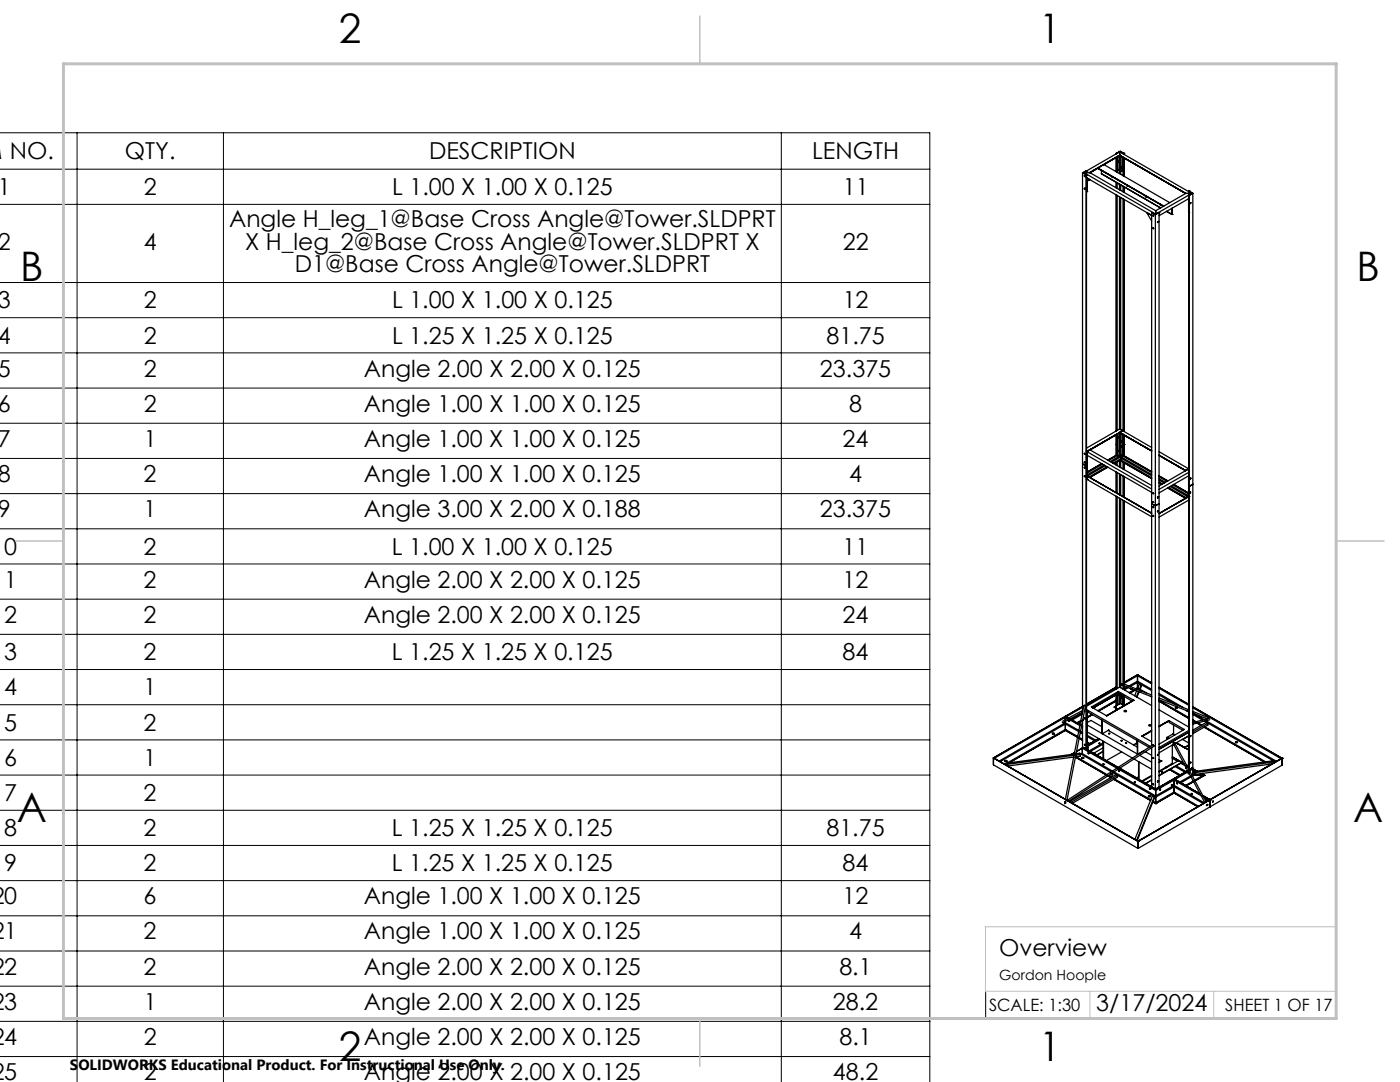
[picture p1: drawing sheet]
<svg xmlns="http://www.w3.org/2000/svg" width="279mm" height="216mm" viewBox="0 0 279 216" stroke-linecap="round" stroke-linejoin="round" font-family="sans-serif">
<g fill="none" stroke="#000" stroke-width=".25">
<path d="M216 34.5v107.6M216 34.5l.8 .4M216.3 34.4l14.3 8.3M216.3 34.4h1.2M216.4 37.6l.1 .2zM216.5 35.1h.1M216.5 35.1l.1 .1M216.5 37.6h.1M216.5 37.6l.1 .1M216.8 34.1h.1M216.8 34.9h.1M216.8 34h.1"/>
<path d="M216.8 34v.1M216.8 34.1l-.5 .3 .5 .5M216.8 34.9v114.6M216.8 34l-.8 .5M216.8 38.2h.1M216.9 38.2h.1M216.9 35.5v2.7M216.9 35.5l12.9 7.5-1-.6 1 1.7M216.9 35.5l.6 .3M216.9 36.2l.6-.4zM216.9 36.2v2M217.5 34.4l13.1 7.7"/>
<path d="M219.1 33.5l13.1 7.6M219.8 34.6l11.8 6.9M219.8 34v.6M220.3 32.8l13.1 7.6M221.9 35.2l.1 .2v-.1M222.8 30.6h.1M222.8 30.6l.8-.4 .7 .4M222.8 30.6v.1M222.8 31.4v2.9M222.8 36.4v1.1M222.8 38.9v47.1M222.8 34.1h.2"/>
<path d="M222.8 34.1h.1M222.8 31.4v2.7M223 34.1v.3M223 36.5v1.1M223 39v46.9M223 31.3l-.1 .1M223 31.3v2.8M223.2 32.2l-.1 .1zM223.3 31.2h.3M223.3 33.9h.3M223.3 31.2l-.3 .1M223.3 31.2v2.7"/>
<path d="M223.3 33.9l-.3 .2M223.4 39.3v46.3l-6.6 3.8M223.4 33.9v.7M223.4 36.8v1.1M223.4 31h.1M223.4 31l13.2 7.6M223.4 31l-5.9 3.5 1.5-.9 13.2 7.6M223.4 30.3v.7M223.4 30.3l14.4 8.3M223.4 30.3l-7.1 4.1M223.4 31l-5.9 3.4M223.6 31.2l.3 .1"/>
<path d="M223.6 33.9l.3 .2M223.6 31.2v2.7M223.7 30.3l-.9 .3M223.7 33.4l.1 .2zM223.7 30.3l.4 .3M223.7 30.3v.1M223.7 33.9v.9M223.7 36.9v1.1M223.7 39.4v46.3M223.7 33.4l.1 .1M223.9 31.3l.1 .1M223.9 34.1h.1"/>
<path d="M223.9 31.3v2.8M224 34.1h.1M224 31.4v2.7M224.1 30.6h.2M224.1 30.6v.1M224.1 31.4v3.7M224.1 37.2v1.1M224.1 39.7v46.3M224.3 30.6h.1M224.3 30.6v.2M224.3 31.5v3.6M224.3 37.3v1.1"/>
<path d="M224.3 39.8v46.3M224.9 36.9v.3h.2l-.1-.2M225 37l.1 .1M228.6 39.1l.1 .2 .1-.1M228.7 39.1l.1 .2M236.6 38.6h1.2M236.6 38.6l-6 3.5M237.2 39.7v2.7M237.3 38.2v.1M237.3 38.9v114.7M237.3 39h.1M237.3 38.1v.1l.5 .3"/>
<path d="M237.3 38.1h.1M237.3 38.1l.8 .5M237.8 38.5l-.5 .5M237.8 38.5v.1M237.8 38.6l-7.2 4.1M238.1 38.6l-.8 .4M238.1 38.6v114.5l-.8 .5M229.8 42.4h.1M229.8 42.4l.7 .4 .8-.4M229.8 42.4v106.4M229.8 42.4l.8 .5M230.2 42.9v.2"/>
<path d="M230.2 45.5v.1M230.6 42.9v114.5M230.6 42.1v.6M231.1 44.2l-.1 .1M231.1 44.2h.1M231.3 42.4h.1M231.3 42.4l-.7 .5M231.3 42.4v114.6l-.7 .4M231.6 40.8l.1 .2v-.1M232.8 42.2l1.1 .6M232.8 42.2l1 .5M233.8 42.7l.1 .1"/>
<path d="M233.8 41.6v1.1M233.9 42.8h.1M233.9 41.5v1.3M237.2 42.4h.1M237.2 42.4l.1-2.8-6 3.4M237.3 42.4h-.1M237.6 40.5h.1M237.6 40.5l-.1 .1M216 92.6l.8 .4M216.4 95l.2 .1zM216.4 93.2l.2 .2zM216.5 90.5l.1 .1"/>
<path d="M216.5 92.2l.1 .2M216.5 93.2h.1M216.5 93.2l.1 .2M216.5 95h.1M216.5 95l.1 .1M216.5 92.2h.1M216.8 93h.1M216.8 95.6h.1M216.8 90.1h.1M216.9 95.6h.1M216.9 90.1h.1M216.9 94.9h.1"/>
<path d="M216.9 94.9l12.9 7.5M216.9 90.1v5.5M216.9 90.1l.6-.4 12.3 7.2M216.9 90.1l12.9 7.5M216.9 90.8l12.9 7.4M216.9 95.6l12.9 7.5M216.9 90.8v4.1M219.9 92.5l-3 1.7M220 92.6l-3.1 1.8M220.3 92.8l-3.4 2M220.6 92.9l-3.6 2.1M220.9 93.1l-3.6 2.1"/>
<path d="M221.1 93.2l-3.6 2M222.8 88.7h.1M222.8 86.7v4.1M222.8 92.2v.6M222.8 94.2v4.1M222.8 99v38.5M222.8 90.8l.2 .1M222.8 90.8h.1M222.8 90.8l-1.7 1M223 92.1v.8M223 94.3v4.1M223 99.1v38.3"/>
<path d="M223 90.9l.3 .2M223 86.6v4.3M223 90.9l-1.8 1M223.2 87.1l.1 .1-.2 .1zM223.2 87.1l-.1 .2M223.2 89.9l-.1 .2M223.3 91.1l.3 .1M223.3 86.4v4.7M223.3 91.1l-1.8 1M223.4 99.4v37.7l-6.6 3.8M223.4 91.9v1.3M223.4 94.6v4.1"/>
<path d="M223.4 86.3h.1M223.4 86.3l.1 .1M223.4 91.8h.1M223.4 86.3l6.4 3.7-5.8-3.4M223.4 91.8l-1.1 .7M223.4 91.8l6.4 3.7M223.5 86.3l-6 3.5M223.5 85.6l.5 .3M223.6 91.7l-.2 .1M223.6 91.7l6.2 3.6M223.6 91.2l.3 .2M223.6 86.4v4.8"/>
<path d="M223.6 91.2l-1.8 1.1M223.7 90.8l.1 .2zM223.7 89l.1 .3zM223.7 91.9v1.4M223.7 94.7v4.1M223.7 99.6v37.6M223.7 88l.1 .2zM223.7 88h.1M223.7 88l.1 .2M223.7 89h.1M223.7 89l.1 .2M223.7 90.8h.1"/>
<path d="M223.7 90.8l.1 .1M223.9 91.5l-.3 .2M223.9 91.5l5.9 3.4M223.9 86.6v4.8M223.9 91.4l-1.8 1M224 91.3l-.1 .2M224 90.9v.4M224 90.9l5.8 3.4M224 91.3l5.8 3.4M224 86.6h.1M224 88.6l.3 .1M224 90.8v.1"/>
<path d="M224 90.8h.1M224 86.7v4.1M224 85.9l-7.1 4.2M224 85.9l-.6 .4M224 85.9l5.8 3.4M224 90.8l5.8 3.3M224.1 86.7v4.1M224.1 92.2v1.4M224.1 95v4.1M224.1 99.8v37.7M224.3 88.7h.1M224.3 86.8v4.1"/>
<path d="M224.3 92.3v1.4M224.3 95.1v4.1M224.3 99.9v37.7M230.2 98.4v.1M231.1 99.2l-.1 .1M231.1 99.2h.1M231.3 90.1l5.9 3.5M231.3 96.3l.5 .4M231.3 95l1.7 1M231.3 96.2l.7 .4M231.3 95.1l1.6 1M231.3 95.8l1 .6"/>
<path d="M231.3 95.5l1.3 .7M233 97.4l3.6 2M233.2 97.3l3.5 2M233.5 97.1l3.5 2M233.8 96.9l3.4 2-.2 .2M234.1 96.8l3.1 1.7v-.1M234.2 96.7l3 1.7M236.7 99.3l-.1 .1M237 99.1l-.3 .2M237.2 99.1h.1M237.2 95v4.1M237.2 99.1l-5.9 3.3"/>
<path d="M237.2 93.6l-.6 .3-5.3-3 5.3 3M237.2 93.6h.1M237.2 94.9v4.2M237.2 99.1l-5.9 3.4M237.2 93.6l-5.9 3.4M237.2 94.9l-5.9 3.5M237.3 97h.1M237.3 94.9h-.1M237.3 99.8l-6 3.4M237.3 94.2l-6 3.4M237.5 98.2h.1v.2zM237.6 95.4h.1"/>
<path d="M237.6 95.4l-.1 .2M237.6 98.2l-.1 .2M237.6 98.2h.1M238.1 96.6l-.8 .4M229.8 100.5l.8 .4 .7-.4M230.2 100.1v.1M230.2 101.1v.1M230.2 102.8v.2M231.1 101.9l-.1 .2zM222.8 138.6v2.2M222.8 137.1l-6 3.4M222.8 139.8l-3.5 2.1"/>
<path d="M222.8 137.3l-6 3.4M222.8 138.6l-4.6 2.7M222.8 139.7l-3.7 2.1M222.8 138.5v2.3M223 138.4v2.3M223.2 138.5l-.1 .2zM223.2 138.3l-5.1 3M223.2 138v.3M223.2 138l3.1 1.7M223.2 138l-5.4 3.1 3.1 1.7M223.2 138.3l2.7 1.6M223.2 138.3l-5.1 3 4.9-2.8"/>
<path d="M223.3 138.4v2.1M223.5 137.1l6.3 3.7M223.6 138.5v1.9M223.7 139.1h.1M223.7 139.1l.1 .1M223.9 136.5v.1M223.9 136.6h.1M223.9 136.5h.1M223.9 138.7v1.9M223.9 136.6l-.1-.1 .1 .2M223.9 136.6v.1M224 138.8v1.9"/>
<path d="M224.1 138.9v1.8M224.3 136.5l5.5 2.2M224.3 136.8l5.5 2.2h-.1M224.3 138.9v1.9l-.7-.4M224.3 139h.1M224.9 137.1l-.6 .4M225.2 137.2l-.8 .5M225.6 137.3l.1 .2h.3M225.7 137.4h-.1M226.3 139.7l-5.4 3.1M226.3 137.7l-.9 .5M226.5 137.7l-1 .6"/>
<path d="M226.8 137.8l-.4 1M227 134.7v.1M227 134.7h.1M227 135.9v.3M227 137.2v.2M227 137.4h.1M227 134.7l2.8 1.6M227 134.8v1.1M227 136.2v1M227 134.7l-2.7 1.5M227 137.4l-.2 .1M227 134.8l2.8 1.7"/>
<path d="M227 135.9l2.8 1.6M227 137.2l.1 .1M227 136.2l.7 .4M227 134.8l-2.7 1.6M227 135.9l-1.7 1M227 136.2l-1.4 .8M227 137.2l-.3 .2M227.2 138l-.4 1M227.3 138l-.4 1.1M227.5 137.7l.3 .2M227.5 137.5l1.2 .8M227.8 136.6l-.4-.1-.4 1"/>
<path d="M227.8 136.6l-.5 1.1M227.8 136.6l-.3 1.2M227.8 136.6l2 1.2M231.3 139.3l6 2.3M231.3 139.6l6 2.4M231.3 137.2l6 3.4M231.3 139.9l6 3.5M231.3 137.3l6 3.5M231.3 138.4l4.9 2.8M231.3 139.7l6 3.5M231.3 138.7l3.4 2M198.3 151.2h.1"/>
<path d="M198.3 151.2l.1 .1zM198.3 151.2l28.8 16.7M198.3 151.2v1.4l28.8 16.7M200.6 151.9l.2-.1 .2 .1M210 146.4l.2-.1 .2 .1M212 144.1l.1 .1M212.1 144.2h.1M212.5 159.9v.4M212.6 142.9v.2M212.6 142.9h.1M212.6 144.2v.3M212.6 145.6v.1"/>
<path d="M212.6 145.7h.1M212.6 160l-.1 .3zM212.6 142.9l.1 .1M212.6 142.9l-14.3 8.3M212.6 143.1v.5M212.6 143.9v.3M212.6 144.5v1.1M212.6 145.7l-11.2 6.5M212.6 142.9l.6 .4M212.6 145.7l2.5 1.4M212.6 143.1l-14.2 8.2M212.6 144.2l-13.2 7.7"/>
<path d="M212.6 145.6l-11.6 6.7M212.6 144.5l-13 7.5M212.6 143.1l.4 .3M212.6 144.2l2.7 1.6M212.6 144.5l2.7 1.5M212.6 145.6l2.5 1.4M212.7 143l.5 .3M213.2 143.7l.1 .2zM213.2 143.7l.1 .2M213.3 143.9h.1M213.4 143.5l2.1 1.3M213.5 143.5l2 1.1"/>
<path d="M213.5 143.4l2 1.2M213.9 150.5h-.1M213.9 150.5h.1M214.3 151.1l-13.2 1.8M214.3 150.7l-13.7 1.9M214.4 150.5l-14.1 1.9M214.5 150.2l-.6 .3M214.5 150.1l-.7 .4M214.6 151.1l6.2 3.5M214.7 150.4l.8-.1 .1 .2M214.8 151l6.1 3.6M215.4 147.3l.6 .4"/>
<path d="M215.4 147.1l.6 .4M215.6 150.5h.2M215.6 146.2l.4 .2M215.6 150.5v.4l-1 .1M215.6 150.5l-.9 .2M215.6 145.9l.4 .3M215.7 143.9l-.6 .4M215.7 143.8l-.8 .4M215.8 150.5l6 3.5M215.8 144.8l.2 .1M215.8 145l.2 .1M215.9 144.8l.1 .1"/>
<path d="M215.9 151.3h.4M216 142.5l-2 1.2M216 150.4l-.2 .1M216 149.3v1.1M216 149.3l6.9 4M216 150.4l6 3.4M216 149.3l-1.2 .7M216 142.2l-2.3 1.3M216 143.7h.1M216 141.8l-3.9 2.1M216 142.1l-3.8 2.1M216 143.7v5.4l.8 .4"/>
<path d="M216 141l-3.4 1.9M216 141.1l-3.2 1.9M216.1 149.2l-.1 .1M216.1 149.2h.1M216.1 149.2l6.9 4M216.2 149.2l-1.4 .7M216.3 149.2h.1M216.3 149.2l6.8 3.9-4.2-2.4M216.3 149.2v.1M216.3 149.2l.6 .3M216.4 140.8h.1M216.4 140.8l-3.8 18.7"/>
<path d="M216.4 148.5l.1 .2zM216.5 143.3h.1M216.5 143.3l.1 .1M216.5 148.6h.1M216.5 148.6l.1 .1M216.6 141l-3.7 18.7M216.8 149.5h.1M216.8 141.6l12.8 7.3M216.9 142h.1M216.9 149.5h.1M216.9 149.5l1.4 .9M216.9 149.5l1.4 .8"/>
<path d="M216.9 142l12.4 7.1M216.9 142v7.5M216.9 146l9.1 5.3M216.9 144.6l10.2 5.9M216.9 144.2l.8-.4 2.2 1.2M216.9 148.2l.5 .2M216.9 146.7l1.8 1M216.9 146.9l1.6 .9M216.9 148l.6 .4M217.1 149.1l.1 .1-.1 .1zM217.1 149.2l-.1 .1M217.1 149.1v.1"/>
<path d="M217.2 150.2l.1 .2M217.3 150.4h.1M217.9 142.5l-1 .6M218 142.6l-1.1 .6M218.3 150.4l.6 .3M218.3 150.3l.6 .3M218.3 150.3v.1M218.9 150.6v.1M219.3 147.4l-2.4 1.3M219.3 147.4l-2.4 1.4M219.4 147.4l-2.5 1.4M219.4 148.2v.2"/>
<path d="M219.5 147.5l-2.6 1.5M219.9 143.7v2.7h.1M220 143.7v2.7M220.1 147.9v3.5M220.1 149.9l-1.2 .7M220.1 150l-1.2 .7M220.1 149.2l-1.8 1.1M220.1 148.2l-2.7 1.6M220.1 148.5l-2.5 1.4M220.2 152.4l.1 .1M220.2 148v3.4M220.3 152.5h.1"/>
<path d="M221.1 154.8l.6 .4M221.2 145.7l5.8 3.4M221.2 145.7h.1M221.2 154.7l.6 .4M221.3 146.4h.2M221.3 145.8v-.1l-1.3 .7M221.7 154.4h.1a.18 .18 0 0 1 .2 0 .18 .18 0 0 1 0 .3 .18 .18 0 0 1-.2 0zM221.7 154.6h.1M221.7 154.6h.3M222.1 154.2l8.2 4.7M222.3 155.5l7.3 4.2M222.3 154l8.3 4.8"/>
<path d="M222.4 141.1h.1M222.4 141.1l.7 .4M222.4 155.4l7.3 4.2M222.8 141.3v.4M222.8 141.4v.2M223 141.5h.1M223 154.7v.4l-9 5.2M223 154.7l-9.3 5.4M223 154.7l-.3-.1-9.3 5.3M223.2 153.5l7.4 4.2M223.2 153.8l.2 .1zM223.3 153.7l.1 .2"/>
<path d="M223.3 153.4l7.3 4.2M223.5 153.3l3.4 1.9M223.6 140.4l-1.2 .7M223.8 147.8h.1M223.8 150l-3 1.8M224.3 141.9a.21 .21 0 0 1 .3-.2 .21 .21 0 0 1 .1 .3h-.3zM224.6 148.3h.2zM224.6 148.3h.2M226.3 151.4l3.5 2.1M226.4 156l.2 .1M226.6 148.4l.4 .2M226.9 155.3l-3.5-2 7.2 4.2"/>
<path d="M226.9 147.7v.5l-.7 .4M226.9 155.2v.1M226.9 148.3h.1M226.9 155.3l1.1 .7M227 147.8v2.7M227.2 152v3.5M227.2 155l-.3 .2M227.2 155.1l-.3 .2M227.3 152v3.5M227.4 150.7l2.4 1.4M227.9 146.9l1.9 1.1M228 155.9l.6 .5"/>
<path d="M228 155.9l.6 .3M228.2 149.9l-1.2 .6M228.6 150l1.2 .7M228.6 156.2v.2M228.6 156.4l1.2 .6M228.7 156.3l1.1 .7M229.2 158.8h.3a.18 .18 0 0 1-.1 .3 .18 .18 0 0 1-.2-.2zM229.2 158.9h.4M229.3 144.7a.2 .2 0 0 1 .3-.2 .2 .2 0 0 1 0 .4h-.2zM229.4 157.3l.1 .1M229.5 157.4h.1M229.6 149.3l.2 .1"/>
<path d="M229.8 149.2v7.8M229.8 157l.8 .4M229.8 145.8l-1.9 1.1M229.8 145.9l-1.9 1M229.8 154.7l-1.9 1.2M229.8 155.6l-1.2 .6M229.8 155.6l-1.2 .8M229.8 154.9l-1.8 1M230 157.2h.1M230 156.5l.2 .1zM230 157.2l.6 .3M230.1 148.7h.1"/>
<path d="M230.1 148.7l.1 .1zM230.1 148.7l-17.1 11M230.1 148.7l.2 .2M230.1 148.7l.1 .2M230.2 148.7l.1 .1M230.2 151.2v.1M230.2 156.4v.2M230.2 159.9l.4 .3M230.3 148.9l-17 11M230.4 158.9l-3.6 8.8M230.4 158.9l-.4-.1-3.5 8.7M230.4 158.9v.3l-3.5 8.5"/>
<path d="M230.4 158.9l.2 .2M230.6 157.6v.1M230.6 157.6h.1M230.6 158.8v.3M230.6 157.4v.2M230.6 157.7v1.1M230.6 159.1v1.1M231 155.9h.2l-.2 .2zM231 150.6h.2l-.1 .1zM231.1 155.9h.1M231.1 155.9l-.1 .1M231.1 150.5l-.1 .2z"/>
<path d="M231.2 157.1l-.6 .4M231.3 151.6l.4 .2M231.3 141.6l6 3.5M231.6 157.4l-.1 .2M231.7 151.8h.1M231.7 151.8l-.4 .4M231.7 151.8l-.4 .2M231.8 154.1h.2M232.6 153.1l.2 .1M232.8 153l.1 .1M232.9 147.3l.1-.1h-.1l.3 .2M232.9 147.1l.4 .3"/>
<path d="M232.9 147.1v.3l.2-.1M233.3 143.8l3.1 1.8-5.1 2.9M233.3 143.8l-2 1.1M233.3 143.8h.1M233.4 143.8v.4l2.7 1.5M233.4 143.8l-2.1 1.2M233.4 153.6l2 1.1M233.6 153.5l1.9 1.1M233.7 152.5l.1 .1M233.9 156.6l-.1 .1M233.9 152.4h.2M234 148.7v3.6l-2.7 1.6"/>
<path d="M234 151.3l1 .6M234 151.1l2.3 1.2M234 151.2l1.2 .6M234 151.1h.1M234 151.1v.1M234 151.2h.1M234 151.1l1.2 .7M234.1 146.4l.4 .2M234.1 148.3l.3-.1 6.3 11.8M234.1 148.4l6.4 11.8M234.2 148.5l-2.9 1.7M234.2 144.7v1.7l-1.3 .7"/>
<path d="M234.2 148.1v.2M234.2 148.1l.1 .1M234.2 148.1v.1M234.2 148.6l-.2 .2M234.3 155.5v.1M234.3 155.5h.1M234.3 156.7v.3M234.3 158v.2M234.3 158.2h.1M234.3 155.5l5.3 3M234.3 155.6v1.1M234.3 157v1"/>
<path d="M234.3 158.2l4.7 2.8M234.3 158l-3.7 2.2M234.3 158.2l-3.7 2.1M234.3 157l-3.7 2.1M234.3 155.5l-3.7 2.1M234.3 155.6l-3.7 2.1M234.3 156.7l-3.7 2.1M234.3 155.6l5.4 3.1M234.3 156.7l6.1 3.5M234.3 157l5.8 3.3M234.3 158l4.9 2.9M234.4 155.5l5.1 2.9"/>
<path d="M234.5 153l2 1.1M234.6 141.3h.4M234.7 148.2l2.5 1.4-.8-.4M234.7 152.8l2 1.2M234.8 148.2l1.6 1M234.8 156.2l.2 .2zM234.8 148.3l-.3 .1M234.9 156.2l.1 .2M235.7 152.3l.8 .5M235.8 152.2l.5 .3M235.8 152.1l-4.5 2.6M235.8 152.1v.1"/>
<path d="M235.8 152.2l-4.5 2.6M235.8 152.1l-.6-.3-3.9 2.2M235.8 152.1l.5 .3M236 147.5l1.2 .7M236.4 149.2h.1M236.6 141.7l.7 .4M236.7 153.1v.2M236.7 153.2h.1M236.8 152.6l.4 .3M236.8 152.7l.4 .2M236.9 152.8l.3 .2M237 153l.2 .2"/>
<path d="M237 153.8l-6.4 3.7M237.1 153.8l-2.8 1.7M237.1 154l-2.6 1.5M237.2 154.2l-.1 .1M237.2 146.8v6.6M237.2 148.7l-.8 .5M237.2 148.8l-.8 .4M237.2 146.9l-1.2 .7M237.2 154.2l-.1 .2 .2-.2M237.2 146.8l-2.7 1.6M237.2 146.8v6.7M237.3 153.5v.1"/>
<path d="M237.3 146.1l-6 3.4M237.3 146.7l-.1 .1M237.3 145.7l-6 3.5M237.3 153.6h.1M237.5 152.2l.1-.1-.1 .2zM237.5 146.8l.1 .1-.1 .1zM237.6 146.8l-.1 .2M237.6 152.1l-.1 .2M237.6 146.8h.1M237.6 152.1h.1M237.6 154.8l-2.2 1.3M237.7 155l-2 1.2"/>
<path d="M237.8 158.3l.1 .2M237.8 153.2l1.1 .7-.8-.5M237.8 153.4l-.5 .2M237.8 153.3v.1M237.8 153.3l.1 .1M237.9 153.4h.2M237.9 153.4h.1M237.9 153.4l-.6 .3M238.1 142l3.1 1.2M238.1 142.3l2.8 1.1M238.1 141l17.8 10.3M238.1 143.8l.4 .2"/>
<path d="M238.1 141.2l17.6 10.2M238.1 143.6l.6 .4M238.1 142.6l1.9 1.1M238.1 154.5l.2 .2M238.1 153.8l.1 .1-.1 .1M238.1 153.9l.1 .1M238.1 153.4v1.1M238.1 153.4l-.7 .4M238.1 154.5l-.2 .2M238.1 142.3l2.2 1.3M238.1 155.9l-1.5 .8M238.2 156l-1.5 .8"/>
<path d="M238.3 154.7h1.9M238.3 154.7l-.3 .2M238.5 153.9l.1 .3M238.5 154.3l.1 .1M238.5 153.9v.4M238.5 154.3l.1 .2M238.5 154l.1 .2M238.6 154.2v.3M238.6 154.2l-.1 .1M238.9 144.3l.8 .4M239.1 144.2l.8 .5M239.7 154.4l.5 .3"/>
<path d="M239.7 154.3l.6 .4M240 158.7l1.5 .9M240.1 158.8l1.4 .8M240.2 154.7h.1M240.2 159l1.1 .7M240.2 154.7l-1.8 1M240.3 145.1l12 6.9M240.3 154.7h.1M240.3 154.7l-1.8 1.1M240.4 143.9l13.7 7.9M240.5 145l12.1 7M240.7 143.8l14 8.1"/>
<path d="M240.7 159.6l.1 .1M241.1 144.3l-3 1.7M241.1 144.3v.4l-3 1.7M241.1 144.3l-.4-.2-2.6 1.6M241.3 143.3l-3.2 .9M241.4 159.6l-14.3 8.3M241.4 143.6l-3.3 .9M241.5 159.6h.1M241.5 159.6h-.1M241.5 159.6l-14.4 8.3M241.5 159.6v1.4M242 159.9l.1-.1v.3z"/>
<path d="M242.1 159.8l-.1 .2M246.6 148.2h.3M253.2 152.5l.2 .2M253.4 152.5l.2 .1M253.8 152.4l-15.2 2.1M254.2 151.9l.3 .1M254.2 152l-.1-.2-15.6 2.1M254.2 152l-15.6 2.2M254.2 152v.2M255.8 151.3l-14.3 8.3M255.9 151.3h.1M255.9 151.3h-.1"/>
<path d="M255.9 151.3l-14.4 8.3M255.9 151.3v1.4l-14.4 8.3M212.8 160.2l-.3 .1M227.1 167.9h.1M227.1 167.9v1.4M230.1 160l.5 .3M230.6 160.2v.1M230.6 160.3h.1M240.8 160.7h.1M240.9 160.7h-.1M241 160.6l-.2 .1M241 160.5v.1"/>
<path d="M241 160.6h.1M241.5 161l-14.4 8.3"/>
<circle cx="216.5" cy="35.2" r=".1"/>
<circle cx="223.2" cy="32.3" r=".09"/>
<circle cx="230.2" cy="43" r=".09"/>
<circle cx="230.2" cy="45.6" r=".08"/>
<circle cx="231.1" cy="44.3" r=".1"/>
<circle cx="237.5" cy="40.6" r=".1"/>
<circle cx="216.5" cy="90.6" r=".09"/>
<circle cx="216.5" cy="92.3" r=".09"/>
<circle cx="223.2" cy="90" r=".1"/>
<circle cx="230.2" cy="98.4" r=".09"/>
<circle cx="231.1" cy="99.3" r=".1"/>
<circle cx="237.5" cy="95.5" r=".1"/>
<circle cx="230.1" cy="101.2" r=".09"/>
<circle cx="230.1" cy="102.9" r=".09"/>
<circle cx="230.2" cy="100.2" r=".09"/>
<circle cx="231.1" cy="102" r=".1"/>
<circle cx="223.7" cy="139.2" r=".1"/>
<circle cx="200.8" cy="151.8" r=".18"/>
<circle cx="210.3" cy="146.3" r=".18"/>
<circle cx="216.1" cy="151.2" r=".16"/>
<circle cx="216.5" cy="143.3" r=".09"/>
<circle cx="217.2" cy="150.3" r=".1"/>
<circle cx="219.4" cy="148.3" r=".09"/>
<circle cx="220.2" cy="152.4" r=".08"/>
<circle cx="221.4" cy="146.4" r=".09"/>
<circle cx="223.9" cy="147.8" r=".09"/>
<circle cx="226.5" cy="156.1" r=".1"/>
<circle cx="229.5" cy="157.4" r=".08"/>
<circle cx="230.1" cy="151.3" r=".1"/>
<circle cx="231.6" cy="157.5" r=".11"/>
<circle cx="231.9" cy="154" r=".09"/>
<circle cx="233.9" cy="156.6" r=".1"/>
<circle cx="234.8" cy="141.2" r=".18"/>
<circle cx="237.8" cy="158.4" r=".09"/>
<circle cx="240.7" cy="159.7" r=".09"/>
<circle cx="246.8" cy="148.1" r=".18"/>
</g>
<g fill="none" stroke="#000" stroke-width=".2">
<path d="M-.1 26.5h185.7v189.4M-.1 33.8h185.7M15.4 26.5v189.4M44.6 26.5v189.4M155.9 26.5v189.4M-.1 40.8h185.7M-.1 56.4h185.7M-.1 63.4h185.7M-.1 70.4h185.7M-.1 77.4h185.7M-.1 84.5h185.7M-.1 91.5h185.7"/>
<path d="M-.1 98.5h185.7M-.1 105.5h185.7M-.1 112.5h185.7M-.1 119.6h185.7M-.1 126.6h185.7M-.1 133.6h185.7M-.1 140.6h185.7M-.1 147.6h185.7M-.1 154.7h185.7M-.1 161.7h185.7M-.1 168.7h185.7M-.1 175.7h185.7"/>
<path d="M-.1 182.7h185.7M-.1 189.8h185.7M-.1 196.8h185.7M196.7 198v5.4M-.1 203.8h185.7M-.1 210.8h185.7"/>
</g>
<path d="M266.7 153.3v49.9h-240M196.6 184.9h70.1M196.6 197.8h70.1M196.7 184.9v12.9M217.5 197.8v5.4M242.2 197.8v5.4" fill="none" stroke="#c0c0c0" stroke-width=".2"/>
<path d="M139.7 3.2v9.5M3.1 107.9h9.6M266.7 107.9h9.5M139.7 203.2v9.6" fill="none" stroke="#c0c0c0" stroke-width=".3"/>
<path d="M12.7 12.7h254v190.5h-254z" fill="none" stroke="#c0c0c0" stroke-width=".6"/>
<g font-size="8.1">
<text x="67.6" y="8.5">2</text>
<text x="207.3" y="8.5">1</text>
<text x="4" y="56.2">B</text>
<text x="270.7" y="56.2">B</text>
<text x="3.3" y="164.1">A</text>
<text x="270" y="164.1">A</text>
<text x="67.6" y="211.7">2</text>
<text x="207.3" y="211.7">1</text>
</g>
<g font-size="4.7">
<text x="2" y="31.8">NO.</text>
<text x="24.9" y="31.8">QTY.</text>
<text x="85.6" y="31.8">DESCRIPTION</text>
<text x="162.1" y="31.8">LENGTH</text>
<text x="-.5" y="39">1</text>
<text x="28.7" y="39">2</text>
<text x="78.3" y="39">L 1.00 X 1.00 X 0.125</text>
<text x="168.2" y="39">11</text>
<text x="45.7" y="45.3">Angle H_leg_1@Base Cross Angle@Tower.SLDPRT</text>
<text x="-.5" y="49.8">2</text>
<text x="28.7" y="49.8">4</text>
<text x="48.9" y="49.8">X H_leg_2@Base Cross Angle@Tower.SLDPRT X</text>
<text x="168.2" y="49.8">22</text>
<text x="58.8" y="54.3">D1@Base Cross Angle@Tower.SLDPRT</text>
<text x="-.5" y="61.5">3</text>
<text x="28.7" y="61.5">2</text>
<text x="78.2" y="61.5">L 1.00 X 1.00 X 0.125</text>
<text x="168.2" y="61.5">12</text>
<text x="-.5" y="68.6">4</text>
<text x="28.7" y="68.6">2</text>
<text x="78.2" y="68.6">L 1.25 X 1.25 X 0.125</text>
<text x="164.9" y="68.6">81.75</text>
<text x="-.5" y="75.1">5</text>
<text x="28.7" y="75.1">2</text>
<text x="72.6" y="75.1">Angle 2.00 X 2.00 X 0.125</text>
<text x="163.6" y="75.1">23.375</text>
<text x="-.5" y="82.2">6</text>
<text x="28.7" y="82.2">2</text>
<text x="72.6" y="82.2">Angle 1.00 X 1.00 X 0.125</text>
<text x="169.5" y="82.2">8</text>
<text x="-.5" y="89.2">7</text>
<text x="28.7" y="89.2">1</text>
<text x="72.6" y="89.2">Angle 1.00 X 1.00 X 0.125</text>
<text x="168.2" y="89.2">24</text>
<text x="-.5" y="96.2">8</text>
<text x="28.7" y="96.2">2</text>
<text x="72.6" y="96.2">Angle 1.00 X 1.00 X 0.125</text>
<text x="169.5" y="96.2">4</text>
<text x="-.5" y="103.2">9</text>
<text x="28.7" y="103.2">1</text>
<text x="72.6" y="103.2">Angle 3.00 X 2.00 X 0.188</text>
<text x="163.6" y="103.2">23.375</text>
<text x=".8" y="110.7">0</text>
<text x="28.7" y="110.7">2</text>
<text x="78.2" y="110.7">L 1.00 X 1.00 X 0.125</text>
<text x="168.2" y="110.7">11</text>
<text x=".8" y="117.3">1</text>
<text x="28.7" y="117.3">2</text>
<text x="72.6" y="117.3">Angle 2.00 X 2.00 X 0.125</text>
<text x="168.2" y="117.3">12</text>
<text x=".8" y="124.3">2</text>
<text x="28.7" y="124.3">2</text>
<text x="72.6" y="124.3">Angle 2.00 X 2.00 X 0.125</text>
<text x="168.2" y="124.3">24</text>
<text x=".8" y="131.7">3</text>
<text x="28.7" y="131.7">2</text>
<text x="78.2" y="131.7">L 1.25 X 1.25 X 0.125</text>
<text x="168.2" y="131.7">84</text>
<text x=".8" y="138.8">4</text>
<text x="28.7" y="138.8">1</text>
<text x=".8" y="145.8">5</text>
<text x="28.7" y="145.8">2</text>
<text x=".8" y="152.8">6</text>
<text x="28.7" y="152.8">1</text>
<text x=".8" y="159.8">7</text>
<text x="28.7" y="159.8">2</text>
<text x=".8" y="166.8">8</text>
<text x="28.7" y="166.8">2</text>
<text x="78.2" y="166.8">L 1.25 X 1.25 X 0.125</text>
<text x="164.9" y="166.8">81.75</text>
<text x=".8" y="173.8">9</text>
<text x="28.7" y="173.8">2</text>
<text x="78.2" y="173.8">L 1.25 X 1.25 X 0.125</text>
<text x="168.2" y="173.8">84</text>
<text x=".8" y="180.4">0</text>
<text x="28.7" y="180.4">6</text>
<text x="72.6" y="180.4">Angle 1.00 X 1.00 X 0.125</text>
<text x="168.2" y="180.4">12</text>
<text x=".8" y="187.4">1</text>
<text x="28.7" y="187.4">2</text>
<text x="72.6" y="187.4">Angle 1.00 X 1.00 X 0.125</text>
<text x="169.5" y="187.4">4</text>
<text x="199.4" y="190.7">Overview</text>
<text x=".8" y="194.5">2</text>
<text x="28.7" y="194.5">2</text>
<text x="72.6" y="194.5">Angle 2.00 X 2.00 X 0.125</text>
<text x="167.5" y="194.5">8.1</text>
<text x=".8" y="201.5">3</text>
<text x="28.7" y="201.5">1</text>
<text x="72.6" y="201.5">Angle 2.00 X 2.00 X 0.125</text>
<text x="166.2" y="201.5">28.2</text>
<text x="218.8" y="201.7">3/17/2024</text>
<text x=".8" y="208.5">4</text>
<text x="28.7" y="208.5">2</text>
<text x="72.6" y="208.5">Angle 2.00 X 2.00 X 0.125</text>
<text x="167.5" y="208.5">8.1</text>
<text x=".8" y="215.5">5</text>
<text x="28.7" y="215.5">2</text>
<text x="72.6" y="215.5">Angle 2.00 X 2.00 X 0.125</text>
<text x="166.2" y="215.5">48.2</text>
</g>
<g font-size="3.4">
<text x="197.4" y="201.7">SCALE: 1:30</text>
<text x="244.5" y="201.7">SHEET 1 OF 17</text>
</g>
<text font-size="3" x="14" y="213.5">SOLIDWORKS Educational Product. For Instructional Use Only.</text>
<text font-size="2.8" x="199.4" y="195.5">Gordon Hoople</text>
</svg>
